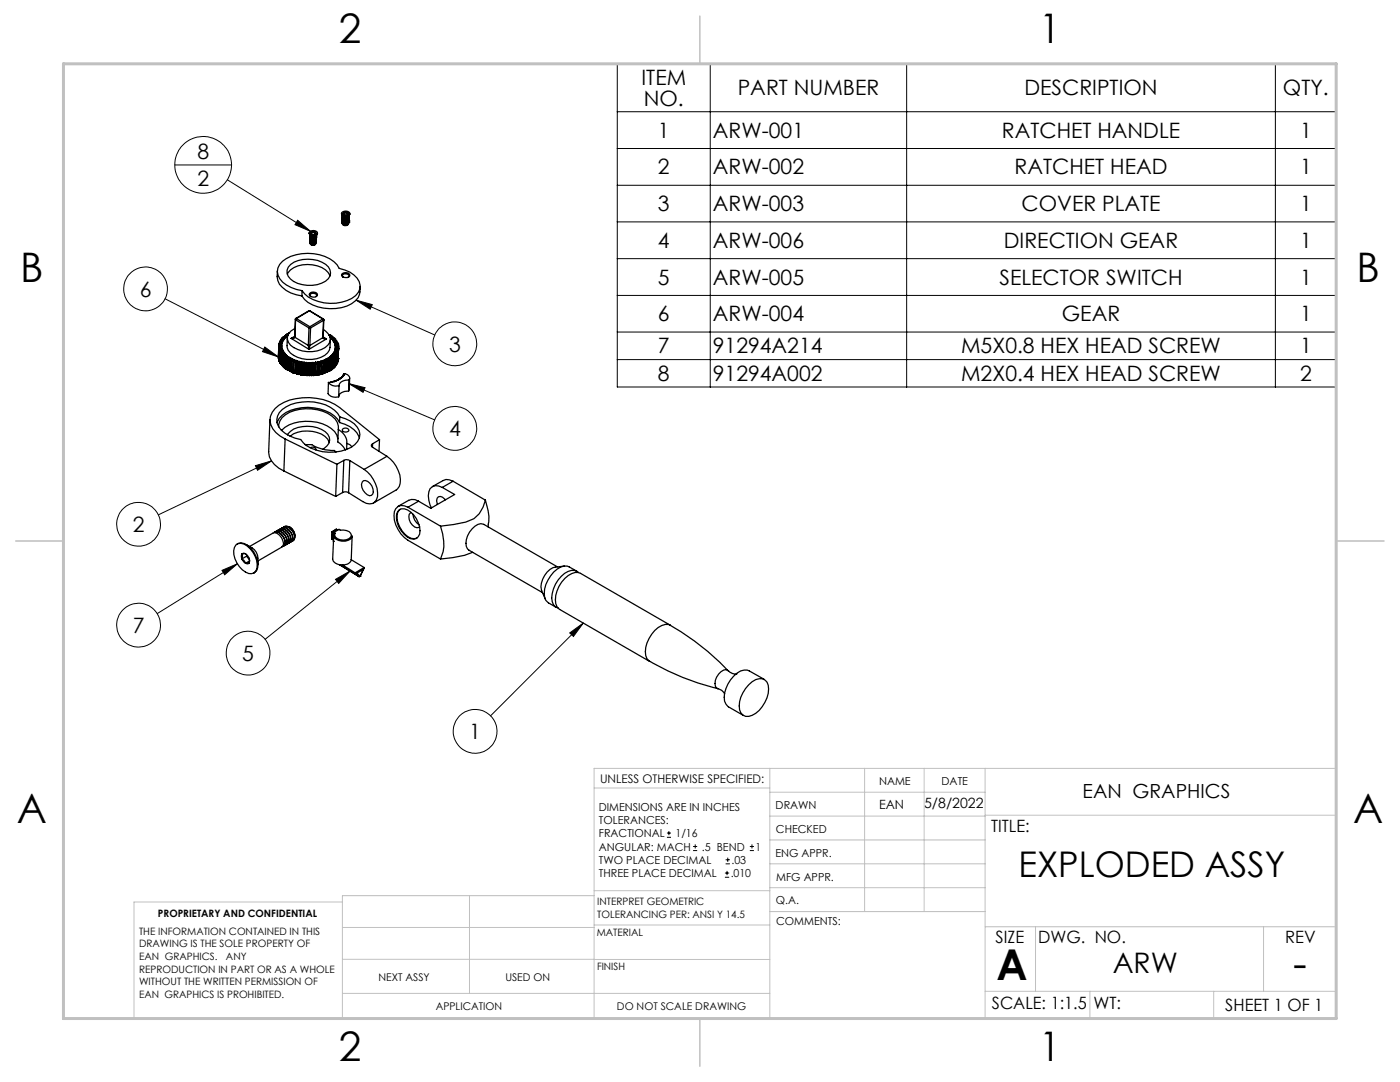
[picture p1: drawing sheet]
<svg xmlns="http://www.w3.org/2000/svg" width="279mm" height="216mm" viewBox="0 0 279 216" stroke-linecap="round" stroke-linejoin="round" font-family="sans-serif">
<g fill="none" stroke="#000" stroke-width=".2">
<path d="M123.2 12.7h143.5v64.5h-143.5zM141.7 12.7v64.5M180.9 12.7v64.5M254.5 12.7v64.5M34.9 32.9h11.3M45.4 35.9l16.5 10.2M123.2 22.3h143.5M123.2 29.6h143.5M123.2 37h143.5M32.9 59.6l22.7 11.6M59.4 44l2.5 2.1-3-1.3zM71.1 59.9l3.2 .9-.4 .9z"/>
<path d="M71.1 59.9l15.7 7M123.2 44.3h143.5M123.2 51.6h143.5M123.2 58.9h143.5M52.8 69.3l2.8 1.9-3.2-1zM69.6 76.6l3.2 .8-.3 .9zM69.6 76.6l17.1 7.2M123.2 66.3h143.5M123.2 71.8h143.5M51 92.9l3.2-.9-2.8 1.8zM54.2 92l-22.6 10.7M44.3 113.8l3.1-1.3-2.6 2.2z"/>
<path d="M47.4 112.5l-16 9.9M67 115.6l2.8-1.7-2.2 2.5zM69.8 113.9l-16.9 13.7M113.7 126.3l2.7-2-2 2.7zM116.4 124.3l-18.5 18.5M133.1 167.1h.8M133.1 166.2h.8M133.5 165.8v.9M138.3 169.7h.8M138.3 168.9h.8M138.7 168.5v.8M144.7 175h.8"/>
<path d="M144.7 174.2h.8M144.8 172.4h.9M144.8 171.6h.9M145.1 173.8v.8M145.2 171.1v.9M149.6 169.7h.9M149.6 168.9h.9M150.1 168.5v.8"/>
<circle cx="40.6" cy="32.9" r="5.7"/>
<circle cx="29.1" cy="57.6" r="4.4"/>
<circle cx="90.8" cy="68.6" r="4.4"/>
<circle cx="90.8" cy="85.5" r="4.4"/>
<circle cx="27.7" cy="104.6" r="4.4"/>
<circle cx="27.7" cy="124.7" r="4.4"/>
<circle cx="49.5" cy="130.3" r="4.4"/>
<circle cx="94.8" cy="145.9" r="4.4"/>
</g>
<g fill="none" stroke="#c0c0c0" stroke-width=".2">
<path d="M118.6 157.2h35M153.6 153.3v49.9M153.6 158.1h43M172.5 153.3v28.6M184.4 153.3v28.6M196.6 153.3v49.9M68.3 180h-41.6v23.2h240v-49.9h-148.1v49.9M93.7 178.7v19.5M118.6 178.7h-50.3v24.5M118.6 177.7h35M153.6 162.8h43M153.6 177.1h43"/>
<path d="M153.6 167.6h43M153.6 172.4h43M196.6 162.7h70.1M68.3 198.2h85.3M68.3 191.4l85.3 .1M68.3 185.1h50.3M118.6 184.6h35M153.6 181.9h43M196.6 184.9h70.1M196.6 197.8h70.1M206.7 184.9v12.9M217.5 197.8v5.4"/>
<path d="M242.2 197.8v5.4M252.2 184.9v12.9"/>
</g>
<path d="M139.7 3.2v9.5M3.1 107.9h9.6M266.7 107.9h9.5M139.7 203.2v9.6" fill="none" stroke="#c0c0c0" stroke-width=".3"/>
<path d="M12.7 12.7h254v190.5h-254z" fill="none" stroke="#c0c0c0" stroke-width=".6"/>
<path d="M71.1 59.9l3.2 .9-.4 .9zM113.7 126.3l2.7-2-2 2.7zM44.3 113.8l3.1-1.3-2.6 2.2zM67 115.6l2.8-1.7-2.2 2.5zM51 92.9l3.2-.9-2.8 1.8zM69.6 76.6l3.2 .8-.3 .9zM52.8 69.3l2.8 1.9-3.2-1zM59.4 44l2.5 2.1-3-1.3z" fill="#000"/>
<g fill="none" stroke="#000" stroke-width=".25">
<path d="M55.4 54.1a3.7 3.7 0 0 0 2.6 4.4l2.3 .6M56.4 52.1a8.9 8.9 0 0 1 10.2 .1l.7 .6 .4 .8a5.4 5.4 0 0 1 4 2.6 2.55 2.55 0 0 1-1.5 3.3 8.6 8.6 0 0 1-9.4-.8l-.5-.7a5.7 5.7 0 0 1-4.8-3.1 2.5 2.5 0 0 1 .9-2.8zM57.3 54.7a4.2 4.2 0 0 1 4.1-1.9 4.6 4.6 0 0 1 4.5 2.2M58 52.8a6.2 6.2 0 0 1 7.5 .5 1.88 1.88 0 0 1-.6 2.8 6.4 6.4 0 0 1-6.9-.4 1.83 1.83 0 0 1 0-2.9zM60.3 58v1.1M61.7 46.5l.2 .4M61.8 46.3l.4-.3a.72 .72 0 0 1 1.1 .7l-.4 .3a.7 .7 0 0 1-.8 0 .7 .7 0 0 1-.3-.7zM61.8 48.3h.1M61.8 48.1h.1M61.8 47.9h.1M61.8 48.1a.77 .77 0 0 0 1.3-.1 .74 .74 0 0 1-.6 .5 .74 .74 0 0 1-.7-.4zM61.8 47.9a.77 .77 0 0 0 1.3-.1 .74 .74 0 0 1-.6 .5 .74 .74 0 0 1-.7-.4z"/>
<path d="M61.8 47.7h.1M61.8 47.4h.1M61.8 47.2h.1M61.8 47.7a.74 .74 0 0 0 1.3-.1 .72 .72 0 0 1-.6 .4 .72 .72 0 0 1-.7-.3zM61.8 47.2a.77 .77 0 0 0 1.4 0 .73 .73 0 0 1-.7 .4 .73 .73 0 0 1-.7-.4zM61.8 47a.75 .75 0 0 0 1.4 0 .73 .73 0 0 1-.7 .4 .73 .73 0 0 1-.7-.4zM61.9 48.4v.3l.5 .2M61.9 58.4l.3-.1a.74 .74 0 0 1 1.1 .7 1.01 1.01 0 0 1-1.6-.2zM62 46.9l.6 .2 .5-.1M62 48.8h.1M62.1 46.4l.1 .3M62.1 59.2l-.2-.1a.65 .65 0 0 1 .6-.6 .65 .65 0 0 1 .7 .4l-.2 .3"/>
<path d="M62.1 48.8h.1M62.1 48.8l.3 .1M62.1 48.8h.7M62.4 46.2l.5 .1M62.4 46.2l-.3 .2M62.4 46.4l-.3 .2M62.4 46.4l.5 .1M62.4 46.2v.2M62.8 48.8l-.4 .1M62.9 46.3l.1 .3M62.9 48.8l-.5 .1M62.9 46.5l.1 .1"/>
<path d="M62.9 46.3v.2M62.9 48.8l-.4 .1-.4-.1M63 46.6l-.4 .2-.4-.1M63 46.6l-.2 .1M63.1 48.5a.54 .54 0 0 1-.7 .4M63.1 48.2a.77 .77 0 0 1-1.3 .1M63.1 46.9a.73 .73 0 0 1-1.2-.1 .74 .74 0 0 0 1.2 .2M63.1 48.3a.76 .76 0 0 1-1.3 0M63.1 48.2v.1M63.2 47.4a.77 .77 0 0 1-1.4 0M63.2 47.4a.76 .76 0 0 1-1.4 0M63.2 47.4h.1"/>
<path d="M63.4 46.5v.1a.92 .92 0 0 1-1.5 .3M68.2 42.6a.88 .88 0 0 0 .8 .6 .88 .88 0 0 0 .8-.5M68.2 42.4l.5-.2a.72 .72 0 0 1 1.1 .6l-.5 .3a.7 .7 0 0 1-.7 0 .7 .7 0 0 1-.4-.7zM68.2 54.7l.5-.3a.74 .74 0 0 1 1.1 .7 1.06 1.06 0 0 1-1.6-.2zM68.3 44a.76 .76 0 0 0 1.3 0 .76 .76 0 0 1-1.3 0zM68.3 44.2v.1M68.3 43.4a.74 .74 0 0 0 .7 .4 .74 .74 0 0 0 .6-.5 .74 .74 0 0 1-.6 .5 .74 .74 0 0 1-.7-.4zM68.3 43h.1M68.3 43.4h.1M68.3 43a.78 .78 0 0 0 1.3 0M68.3 43a.8 .8 0 0 0 1.3 0M68.4 43l.6 .3 .5-.2"/>
<path d="M68.5 55.3a.3 .3 0 0 1 0-.5l.5-.2a.49 .49 0 0 1 .6 .6l-.1 .1M68.5 42.7a.68 .68 0 0 0 .9 .1M68.5 42.7l.2 .2M68.5 44.9l.2 .1 .6-.1M68.7 42.4l-.2 .3M68.7 42.5l-.2 .2M68.7 42.4v.1M69.1 42.3l.4 .2M69.1 42.3l-.4 .1M69.1 42.5h-.4M69.1 42.5l.4 .2M69.1 42.3v.2"/>
<path d="M69.4 42.8l-.1 .1M69.5 42.5l-.1 .3M69.6 44.6a.71 .71 0 0 1-1.3 .1M69.6 44h.1M69.6 44.2h.1M69.6 44.4h.1M69.6 44.4a.76 .76 0 0 1-1.3 .1M69.6 44.2a.76 .76 0 0 1-1.3 0M69.6 43.7a.74 .74 0 0 1-.6 .5 .74 .74 0 0 1-.7-.4v.1M69.6 43v.1a.74 .74 0 0 1-.6 .5 .74 .74 0 0 1-.7-.4 .74 .74 0 0 0 .7 .4 .74 .74 0 0 0 .6-.5M69.6 44.4a.77 .77 0 0 1-1.3 .1M69.6 43.8a.77 .77 0 0 1-1.3 .1"/>
<path d="M69.6 43.7v.1M69.6 43.5a.74 .74 0 0 1-.6 .5 .74 .74 0 0 1-.7-.4 .7 .7 0 0 0 .7 .4 .7 .7 0 0 0 .6-.4M69.6 43.5v.1M71.9 57.2a3.5 3.5 0 0 1-2.6 3.9 8.7 8.7 0 0 1-8.5-1.3l-.5-.7M55.6 71.5h.1M55.6 71.2h.1M55.6 71.7h.1M55.6 69h.1M55.6 69l.5 .2M55.6 69v2.2M55.7 72h.1M55.7 69.3h.1"/>
<path d="M55.7 68.8h.1M55.7 69.3l.4 .1M55.7 69.3l-.1 2.2M55.7 68.8l.4 .1M55.7 68.8l-.1 .2M55.7 69.5h.1M55.7 68.5h.1M55.7 69.6h.4M55.7 68.5l.4 .2M55.7 68.5v.3M55.7 69.5l-.1 2.2M55.8 72.2h.1"/>
<path d="M55.8 69.8h.1M55.8 68.3h.1M55.8 69.8l.4 .1M55.8 68.3v.2M55.8 69.8l-.1 2.2M55.8 68.3l.3 .2M55.8 69.2l.5 .1-.4 .2M55.8 69l.5 .1-.5 .1M55.8 69.2l-.1 .1M55.8 69h-.2M55.9 70h.1M55.9 68.1h.1"/>
<path d="M55.9 68.8l.4 .1-.5 .1M55.9 70l.4 .1M55.9 70l-.1 2.2M55.9 68.8h-.2M55.9 68.1l.3 .2M55.9 68.1v.2M55.9 72.5h.1M55.9 69.5l.4 .1-.3 .1M55.9 68.5l.4 .2-.4 .1M55.9 72.5h.2M55.9 69.5h-.2M56 70.3h.1"/>
<path d="M56 69.7l.4 .1M56 68.3l.3 .1-.6 .1M56 70.3l-.1 2.2M56 69.7l-.2 .1M56 68.3h-.2M56 67.8h.1M56 67.8l.3 .2M56 67.8v.3M56.1 72.7h.1M56.1 68.1l.3 .1-.4 .1M56.1 72.7h.2M56.1 68.1h-.2"/>
<path d="M56.2 70.5h.1M56.2 67.6h.1M56.2 70.5l-.1 2.2M56.2 67.6l.2 .2M56.2 67.6v.2M56.2 67.8l.3 .2-.4 .1M56.2 67.8h-.2M56.2 72.9h.1M56.2 72.9h.2M56.2 69.9l-.3 .1M56.3 70.7h.1M56.3 67.4h.1"/>
<path d="M56.3 67.6l.4 .2h-.5M56.3 67.4l.3 .2M56.3 70.7h.5M56.3 70.7l-.1 2.2M56.3 70.1l-.3 .2M56.3 67.6h-.1M56.3 67.4h.2M56.3 67.4v.2M56.4 69.8l-.3 .2h.4M56.4 69.8l-.2 .1M56.4 73.1h.1M56.4 73.1h.3"/>
<path d="M56.5 70l-.3 .2h.4M56.5 67.4l.3 .2h-.5M56.5 70l-.2 .1M56.6 71h.1M56.6 67.2h.1M56.6 71l-.2 2.1M56.6 67.2l.2 .2M56.6 67.2v.2M56.6 70.2l-.4 .3M56.6 70.2l-.6 .1M56.7 73.3h.1M56.7 73.3h.2"/>
<path d="M56.7 67.2l.3 .2h-.5M56.8 71.2h.1M56.8 71.2l-.1 2.1M56.8 67h.1M56.8 70.4l-.5 .3M56.8 70.4l-.6 .1M56.8 70.7l-.2 .3M56.8 67l.2 .2M56.8 67v.2M56.9 73.6h.1M56.9 67l.3 .2h-.5M56.9 70.6l-.2 .2h.4"/>
<path d="M56.9 70.6l-.6 .1M56.9 73.6l.3-.1zM56.9 71l-.1 .2M56.9 73.3h-.2M56.9 70.6l-.1 .1M57 71.4h.1M57 71.4l-.1 2.2M57 70.9l-.4 .1M57 66.8h.1M57 66.8h.2M57 66.8l.2 .2M57 66.8v.2"/>
<path d="M57.1 70.8l-.2 .2M57.1 70.8l-.3 .4M57.2 66.8l.2 .3-.5-.1M57.2 71.2l-.2 .2M57.2 73.7h.1M57.2 73.7h.3zM57.2 71.1l-.2 .3M57.2 71.1l-.4 .1M57.3 71.6h.1M57.3 71.6l-.1 2.1M57.3 67.4a2.9 2.9 0 0 0 1.3 3.5 5.9 5.9 0 0 0 6.8-.5l.3-.5 .2-.6v-1.5M57.3 66.6h.1"/>
<path d="M57.3 66.6l.2 .3-.3-.1M57.3 66.6h.2M57.3 66.6v.2M57.4 71l-.2 .2M57.4 71h-.5M57.4 71l-.2 .1M57.5 66.6v.1M57.5 66.6l.1 .1M57.5 73.9h.1M57.5 73.9l.3-.1zM57.6 71.8h.1M57.6 71.8l-.1 2.1"/>
<path d="M57.6 66.5h.1M57.6 71.2l-.3 .4M57.6 71.2h-.4M57.6 71.2l-.6 .2M57.7 71.6l-.1 .2M57.7 71.5l-.1 .3M57.7 71.5l-.4 .1M57.8 74.1h.1M57.8 74.1l.4-.1zM57.9 71.3l-.2 .3M57.9 71.3l-.6 .3M57.9 71.3l-.2 .2"/>
<path d="M57.9 71.9h.1M57.9 71.9l-.1 2.2M58 71.6l-.1 .3M58 71.6l-.4 .2M58 71.8l-.1 .1M58.1 67.5l.7-.4-.2 .3zM58.1 67.5l3.6 2.2M58.1 71.5l-.1 .3M58.1 71.5l-.4 .1M58.1 71.5l-.1 .1M58.2 74.3h.1M58.2 74.3l.3-.2z"/>
<path d="M58.2 72.1h.1M58.2 72.1v2.2M58.3 71.8l-.1 .3M58.3 71.8l-.4 .1M58.3 71.9l-.1 .2M58.4 71.6l-.1 .3M58.4 71.6l-.4 .2M58.4 71.6l-.1 .2M58.5 74.4h.1M58.5 74.4l.4-.2zM58.6 72.2h.1M58.6 72.2l-.1 2.2"/>
<path d="M58.6 71.9v.3M58.6 71.9l-.4 .2M58.7 72l-.1 .2M58.7 71.8v.2M58.7 71.8l-.4 .1M58.7 71.8l-.1 .1M58.9 65.5a1.99 1.99 0 0 0-1.6 1.9 1.99 1.99 0 0 0 1.3 2 5.9 5.9 0 0 0 6.8-.5 1.96 1.96 0 0 0-.8-3.1M58.9 67.3l-.3 .2h-.5M58.9 74.5h.1M58.9 67.3l2.6 1.6M58.9 72.4h.1M58.9 63.7l.1 .1"/>
<path d="M58.9 63.7v3.6M58.9 72.4v2.1M59 72.1l-.4 .1M59 63.8l2.7 1.6M59 63.8l-.1 3.5M59 72.1l-.1 .3M59.1 63.5l-.2 .2M59.1 63.5l.1 .1M59.1 71.9v.3M59.1 71.9l-.4 .1M59.1 72.2l-.2 .2M59.1 71.9l-.1 .2"/>
<path d="M59.2 63.6l-.2 .2M59.2 63.6l2.6 1.6M59.2 74.6h.1M59.2 74.3v.3M59.2 74.3l-.3 .2M59.3 72.2v.3M59.3 72.2l-.1 2.1M59.3 72.2l-.4 .2M59.3 72.5h.1M59.3 72.5v2.1M59.3 72.5l-.1 2.1M59.4 72v.3"/>
<path d="M59.4 72l-.3 .2M59.4 72.3l-.1 .2M59.4 72l-.1 .2M59.6 74.4v.3M59.6 74.4l-.3 .2M59.6 74.7h.1M59.7 72.3v.3M59.7 72.3l-.1 2.1M59.7 72.3l-.4 .2M59.7 72.6h.1M59.7 72.1l.1 .3M59.7 72.1l-.3 .2"/>
<path d="M59.7 72.1v.2M59.7 72.6l-.1 2.1M59.7 72.6v2.1M59.8 72.4l-.1 .2M59.9 74.5l.1 .3M59.9 74.5l-.2 .2M60 74.8h.1M60 72.4l.1 .2M60 72.4l-.1 2.1M60 72.4l-.3 .2M60.1 72.2l.1 .3M60.1 72.2l-.3 .2"/>
<path d="M60.1 72.2l-.1 .2M60.1 72.6h.1M60.1 72.6l-.1 2.2M60.2 72.5l-.1 .1M60.3 74.6h.1M60.3 74.6l.1 .3M60.3 74.6l-.3 .2M60.4 72.4l.1 .3M60.4 72.4l-.1 2.2M60.4 72.4l-.3 .2M60.4 74.9h.1M60.5 72.2l.1 .3"/>
<path d="M60.5 72.2l-.3 .3M60.5 72.2l-.1 .2M60.5 72.7h.1M60.5 72.7l-.1 2.2M60.6 72.5l-.1 .2M60.6 74.7h.1M60.7 74.6l.2 .3M60.7 74.6l-.3 .3M60.8 72.5l.1 .2M60.8 72.5l-.3 .2M60.8 72.5l-.1 2.1M60.8 72.3l-.2 .2"/>
<path d="M60.8 72.3l.2 .3M60.8 72.3v.2M60.9 74.9h.1M60.9 72.7h.1M60.9 72.7v2.2M61 72.6l-.1 .1M61 74.8h.1M61.1 74.7l.1 .2M61.1 74.7l-.2 .2M61.2 72.3l.1 .3M61.2 72.3l-.2 .3M61.2 72.5l.1 .3"/>
<path d="M61.2 72.3v.2M61.2 72.5l-.3 .2M61.2 72.5l-.1 2.2M61.2 74.9h.1M61.3 72.8h.1M61.3 72.6v.2M61.3 72.8l-.1 2.1M61.3 72.8v2.1M61.4 74.8h.1M61.5 74.7l-.2 .2M61.5 74.7l.2 .2M61.5 68.9h.3"/>
<path d="M61.5 68.9l.2 .8M61.6 72.4l.1 .2M61.6 72.4l-.3 .2M61.6 72.4v.1M61.6 72.5l-.3 .3M61.6 72.5l.2 .3M61.6 72.5l-.1 2.2M61.6 62h.2M61.6 62h.1M61.6 62l-2.5 1.5M61.7 65.4h.3M61.7 74.9h.1"/>
<path d="M61.7 65.4l-.2 3.5M61.7 62h.1M61.7 62l-2.5 1.6M61.7 62l2.7 1.6M61.7 72.6l.1 .2M61.8 72.8h.1M61.8 72.8l-.1 2.1M61.8 74.8h.1M61.8 65.2l-.1 .2M61.8 65.2l.2 .2M61.8 68.9l-.1 .8M61.8 62l2.7 1.6"/>
<path d="M61.8 74.7l-.1 .2M61.8 74.7l.3 .2M61.9 72.4l.3 .2M61.9 72.4l-.2 .2M61.9 72.4v.1M61.9 72.5l-.1 .3M61.9 72.5l.3 .3M61.9 72.5l-.1 2.2M62 65.4l-.2 3.5M62.1 74.9h.1M62.2 72.8h.1M62.2 72.6v.2"/>
<path d="M62.2 72.8l-.1 2.1M62.2 74.8h.1M62.2 74.7l-.1 .2M62.2 74.7l.3 .2M62.3 72.3l.2 .3M62.3 72.3l-.1 .3M62.3 72.3v.2M62.3 72.5l-.1 .3M62.3 72.5l-.1 2.2M62.3 72.5l.3 .2M62.5 74.9h.1M62.5 72.6l.1 .1"/>
<path d="M62.6 72.7h.1M62.6 72.7l-.1 2.2M62.6 74.6l-.1 .3M62.6 74.6l.3 .3M62.7 72.3l.2 .2M62.7 72.3l-.2 .3M62.7 72.3v.2M62.7 72.5l-.1 .2M62.7 72.5l-.1 2.1M62.7 72.5l.3 .2M62.9 74.9h.1M62.9 72.5l.1 .2"/>
<path d="M63 72.7h.1M63 72.7l-.1 2.2M63 74.6l-.1 .3M63 74.6l.3 .2M63 72.2l.3 .3M63 72.2l-.1 .3M63 72.2l.1 .2M63.1 72.4l-.1 .3M63.1 72.4l-.1 2.2M63.1 72.4l.3 .2M63.3 74.8h.1M63.3 72.5l.1 .1"/>
<path d="M63.4 72.2l.3 .2M63.4 72.2l-.1 .3M63.4 72.2v.2M63.4 74.5l-.1 .3M63.4 74.5l.3 .3M63.4 72.6h.1M63.4 72.6l-.1 2.2M63.4 72.4v.2M63.4 72.4v2.1M63.4 72.4l.4 .2M63.7 74.8h.1M63.7 72.1l.4 .2"/>
<path d="M63.7 72.1v.3M63.7 72.4l.1 .2M63.7 72.1l.1 .2M63.7 74.5v.3M63.7 74.5l.4 .1M63.8 72.6h.1M63.8 72.3v.3M63.8 72.6l-.1 2.2M63.8 72.3l-.1 2.2M63.8 72.3l.3 .2M64.1 74.6h.1M64.1 72l.3 .2"/>
<path d="M64.1 72v.3M64.1 72.3v.2M64.1 72v.2M64.1 74.4l.3 .1zM64.1 72.5h.1M64.1 72.2v.3M64.1 72.5v2.1M64.1 72.2l.4 .2M64.4 71.9l.4 .2M64.4 71.9v.3M64.4 71.9l.1 .2M64.4 63.6l.2 .3"/>
<path d="M64.4 67.4l.2 .2h.6M64.4 74.5h.1M64.4 63.6h.1M64.4 63.6l-2.6 1.6M64.4 67.4l-2.6 1.5M64.4 72.2l.1 .2M64.5 74.3l.3 .1zM64.5 72.1v.3M64.5 72.1l.4 .1M64.5 67.2l.7 .4M64.5 63.6l.1 .2M64.5 72.4h.1"/>
<path d="M64.5 72.4l-.1 2.1M64.6 63.9l-2.6 1.5M64.6 63.9l-.2 3.5M64.6 63.8l-.2 3.6M64.6 67.5l.6 .1M64.6 63.8v.1M64.7 71.8l.4 .2M64.7 71.8l.1 .3M64.7 71.8l.1 .2M64.8 74.4h.1M64.8 72.1l.1 .1M64.8 72l.1 .2"/>
<path d="M64.8 72l.4 .1M64.8 74.2l.3 .1M64.8 67.6v.1M64.9 72.2h.1M64.9 72.2l-.1 2.2M65 71.7l.4 .1M65 71.7l.1 .3M65 71.7l.1 .2M65.1 72l.1 .1M65.1 71.9l.1 .2M65.1 71.9l.4 .1M65.1 74.3h.1"/>
<path d="M65.1 74l.3 .1zM65.2 67.6l-3.5 2.1M65.2 72.1h.1M65.2 72.1l-.1 2.2M65.3 71.5l.4 .1M65.3 71.5l.1 .3M65.3 71.5l.1 .2M65.4 71.8l.1 .2M65.4 71.7l.1 .3M65.4 71.7l.4 .1M65.4 74.1h.1M65.4 73.9l.3 .1"/>
<path d="M65.5 72h.1M65.5 71.4l.4 .1M65.5 71.4l.2 .2M65.5 72l-.1 2.1M65.5 71.4l.2 .1M65.5 76.3a1.92 1.92 0 0 0 2.2 .7M65.5 76.3v2.2a1.87 1.87 0 0 0 2.1 .7l.1-2.2M65.7 71.5l.1 .3M65.7 71.5l.4 .1M65.7 66.9h.1M65.7 71.6l.1 .2M65.7 74h.1"/>
<path d="M65.8 71.2l.4 .1M65.8 71.2l.1 .3M65.8 73.7l.2 .1zM65.8 71.2l.1 .2M65.8 71.8h.1M65.8 66.9h.1M65.8 66.9v.2l.2-.1M65.8 71.8l-.1 2.2M65.8 66.9v.1M65.9 76.3h.1M65.9 71.4l.2 .2M65.9 71.4h.5"/>
<path d="M65.9 76.3h-.4M65.9 71.5l.2 .1M66 67l-.2 .2M66 71l.2 .3M66 71l.4 .4M66 67h.1M66 73.8h.1M66 73.6h.3M66.1 71.6h.1M66.1 67h.1M66.1 71.6l-.1 2.2M66.1 71.2h.5"/>
<path d="M66.1 67l-.2 .3M66.1 67v.2M66.2 70.9h.4M66.2 70.9l.2 .2-.4-.1M66.2 71.3l.2 .1M66.2 70.9l.1 .1M66.2 76.2h.1M66.2 67.2l-.3 .1M66.2 67.2l-.2 .3h.6M66.2 67.2h.2M66.2 76.2l-.3 .1M66.3 73.6h.1"/>
<path d="M66.3 73.4h.2M66.3 73.4h.1M66.3 71l.3 .2M66.3 71h.5M66.4 71.4h.1M66.4 67.2h.1M66.4 71.4l-.1 2.2M66.4 67.2l-.3 .3M66.4 67.2v.3M66.4 67.5l-.2 .2h.6M66.5 73.4h.1M66.5 76.1h.1"/>
<path d="M66.5 70.5l.3 .2M66.5 73.2h.2M66.5 70.5l.2 .1M66.5 76.1l-.1 .1h-.2M66.6 71.2h.1M66.6 71.2l-.1 2.2M66.6 67.5h.1M66.6 70.9l.2 .1M66.6 67.5l-.2 .2M66.6 67.5v.2M66.6 67.7l-.2 .2h.4M66.6 70.3l.4 .1"/>
<path d="M66.6 70.3l.2 .1M66.7 70.6l.3 .2M66.7 70.6h.4M66.7 73.2h.1M66.7 73h.2M66.8 71h.1M66.8 70.7h-.4l.2 .2M66.8 71l-.1 2.2M66.8 70.7l.2 .1M66.8 67.7h.1M66.8 76h.1M66.8 67.9l-.3 .2h.5"/>
<path d="M66.8 70.4l.3 .2M66.8 67.9h.2M66.8 67.7l-.3 .2M66.8 67.7v.2M66.8 76l-.1 .2-.2-.1M66.9 73h.1M66.9 72.7h.1M66.9 73h-.2M67 70.8h.1M67 68.1l-.4 .2h.5M67 70.4l-.5 .1M67 70.8h-.5l.3 .2"/>
<path d="M67 70.8l-.1 2.2M67 70.4l.1 .2M67 68.1h.1M67 67.9h.1M67 67.9l-.3 .2M67 67.9v.2M67 72.7h.1M67.1 75.9h.1M67.1 68.3l-.4 .2 .7 .1M67.1 70.2l-.5 .1M67.1 70.2l.2 .1M67.1 68.3l.2 .1"/>
<path d="M67.1 75.9l-.1 .2-.2-.1M67.1 70.6h.1M67.1 68.1h.1M67.1 70.6l-.1 2.1M67.1 68.1l-.2 .2M67.1 68.1v.2M67.2 72.5h.1M67.2 68.6l-.4 .1 .4 .1M67.2 70l-.5 .1 .4 .1M67.2 72.5h-.1M67.2 70l.1 .1M67.2 72.3h.1"/>
<path d="M67.2 68.8l-.3 .1 .4 .1M67.2 69.8l-.4 .1 .4 .1M67.2 70.3l-.4 .1M67.2 70.3v2.2M67.2 69.8l.2 .1M67.2 68.8l.3 .1M67.3 70.3h.1M67.3 72.3h.1M67.3 68.4h.1M67.3 69l-.4 .2 .4 .1M67.3 69.5l-.4 .1 .3 .2M67.3 68.4v.2"/>
<path d="M67.3 72.2v.1M67.3 72h.1M67.3 69.5l.2 .1M67.3 69l.2 .1M67.3 68.4l-.3 .1M67.3 69.3l-.4 .1 .4 .1M67.3 69.3l.2 .1M67.3 70.1h.1M67.3 75.8h.1M67.3 70.1l-.4 .1M67.3 70.1v2.2M67.3 71.8h.1"/>
<path d="M67.3 75.8v.1h-.2M67.4 71.8h.1M67.4 68.6h.1M67.4 68.6l-.4 .2M67.4 68.6l-.1 .3M67.4 69.9h.1M67.4 71.5h.1M67.4 69.9h-.4M67.4 69.9l-.1 2.1M67.5 68.9h.1M67.5 68.9l-.4 .1M67.5 68.9l-.1 .2"/>
<path d="M67.5 69.6h.1M67.5 69.4h.1M67.5 69.1h.1M67.5 69.6l-.4 .1M67.5 69.6l-.1 2.2M67.5 69.4l-.4 .1M67.5 69.4l-.1 2.1M67.5 69.1l-.4 .2M67.5 69.1v.3M67.6 75.6h.1M67.6 75.6v.2h-.3M67.8 75.5h.1"/>
<path d="M67.8 75.5v.1h-.2M67.8 75.5v.1M68 75.4h.1M68 75.4l.1 .1h-.3M68 75.4v.1M68.2 75.2h.1M68.2 75.2l.1 .1-.3 .1M68.2 75.2v.1M68.4 75h.1M68.4 75v.1l-.2 .1M68.4 75v.1M68.5 74.8h.1"/>
<path d="M68.5 74.8l.1 .2h-.2M68.5 74.8v.2M68.6 74.6h.1M68.6 74.6a.88 .88 0 0 1 .9 .3 .88 .88 0 0 1 .1 .9M68.6 74.6l.1 .2h-.2M68.6 74.6v.2M69.6 78a1.74 1.74 0 0 0-2 1.1M69.6 75.8a1.66 1.66 0 0 0-1.9 1.2M69.6 75.8v2.2M69.8 75.5l-.1 2.2-.1 .3M53.9 83.7l-.3 6.4a4.4 4.4 0 0 0 3.1 3.9M55.3 84.3a4.8 4.8 0 0 1 3.8-2.7 8.7 8.7 0 0 1 8.2 2l.5 .7"/>
<path d="M55.6 85.2a3.5 3.5 0 0 1 3.2-3.3 8.5 8.5 0 0 1 8.1 1.7l.4 .7 .2 .7v.7M56.2 85.9a8.2 8.2 0 0 1 9.9-.4 3.1 3.1 0 0 1 1.4 2.1M56.3 81.7a9.2 9.2 0 0 1 10.4 .1l.7 .7 .4 .7a5.5 5.5 0 0 1 3.9 2.7 3.2 3.2 0 0 1-2.6 3.8 8.7 8.7 0 0 1-8.6-1.3l-.5-.7a5.8 5.8 0 0 1-4.7-3.2 2.75 2.75 0 0 1 1-2.8zM56.7 94l10.3 5.1M56.9 87.6a4.9 4.9 0 0 1-3-3.7 4.1 4.1 0 0 1 2.8-3.6 11.6 11.6 0 0 1 11.1 1l7.9 6.4M56.9 87.6l10.3 5M56.9 87.6l-.2 6.4M57.4 86.8a4.1 4.1 0 0 1 3.9-1.7 4.6 4.6 0 0 1 4.4 2.1 2.02 2.02 0 0 1-1.3 2.4M57.9 87a6.1 6.1 0 0 1 6.9 .1l.6 .5 .3 .7M60.9 88.7a2.53 2.53 0 0 1 2.3 .6l1.7 .4 1.8 .2 .4 .3M61.9 89.3a.69 .69 0 0 1 1.1 .5M67.2 92.6l-.2 6.5"/>
<path d="M67.5 85.7a3 3 0 0 1 1.7 2.8M67.5 85.7l-.1 2.5 .8 .6 .7 1M67.8 84.3a5 5 0 0 1 3.9 3.1M67.8 83.2v1.1M68.4 98.3a1.21 1.21 0 0 1 1.2 0M68.4 98.3l-1.4 .8M68.5 85.5l.7-.1 .4 .4a.76 .76 0 0 1-1.3 0zM68.6 91.9a1.21 1.21 0 0 1 1.2 0M68.6 91.9l-1.4 .7M68.6 91.9l-.2 6.4M69.2 88.5l.6 .2 .4 .4M69.2 88.5v1.2"/>
<path d="M69.8 91.9l2.9 1.8M69.8 91.9l-.2 6.4M72.5 95.9a2.03 2.03 0 0 1 1.9 2.7l-.3 .2a1.77 1.77 0 0 1-1.9-1.6l-.1-.5zM72.7 93.7a6.3 6.3 0 0 1 2.7 5.4 1.72 1.72 0 0 1-1.2 1.4 1.72 1.72 0 0 1-1.8-.4l-2.8-1.8M74.4 88.5a.38 .38 0 0 0-.3 .4 .38 .38 0 0 0 .3 .4l2.8 1.8M74.4 88.5l-.1 .8M75.7 87.7l-1.3 .8M75.7 87.7l-.1 2.4M77.2 91.1a5.7 5.7 0 0 1 2.5 5.9l-.6 .8-4.6 2.6M77.2 91.1l-4.5 2.6M88.3 97.3a1.73 1.73 0 0 0-2-.2 1.73 1.73 0 0 0-.8 1.8l.3 1.9 .3 .6M88.3 97.3l2.4 1.4-4.7 2.7-2.5-1.4"/>
<path d="M88.9 99.7a1.29 1.29 0 0 0-1.4-.6 1.33 1.33 0 0 0-.2 1.5M90.4 96l-1.4-.3-2.7 1.4M90.4 96l-2.1 1.3M90.4 96l6.5 3.8M96.9 99.8a5.3 5.3 0 0 1-3.9 4.4l-5.1 .8M96.9 99.8a8 8 0 0 1 .5 4.8M47.1 108.8a1.68 1.68 0 0 1 2.2 .1 4.7 4.7 0 0 1 1.8 5 1.42 1.42 0 0 1-2.1 .3 4.8 4.8 0 0 1-2.2-4.9zM47.3 108.5a1.77 1.77 0 0 1 2.2 .4 4.7 4.7 0 0 1 1.7 4.9l-.5 .5M48.3 110.6l-.1 .4 .1 .5M48.3 111.5l.3 .5 .4 .4M48.3 110.6l.1 .4-.1 .5M48.3 111.5l.4 .3 .3 .6"/>
<path d="M49 110.5a1.57 1.57 0 0 1 .7 1.8M49 110.5a.49 .49 0 0 0-.7 .1M49 110.5l-.7 .1M49.1 108.7a3.3 3.3 0 0 1 2.4 4M49.2 111l.6 .7M49.2 110.7v.3M49.2 111l-.9 .5M49.7 112.3l-.2 .2-.5-.1M49.7 112.3l-.7 .1M49.8 111.9l-.8 .5M49.8 111.8l-.1 .5M49.8 109l4.6-2.6a1.64 1.64 0 0 1 2 1.5l.2 .5-.1 .5-.2 .2-4.8 2.8"/>
<path d="M56.3 105.3a1.49 1.49 0 0 1 1.7 .9 1.39 1.39 0 0 1 .1 1.9l-.3 .1M56.3 105.3a1.47 1.47 0 0 1 1.8 .9 1.46 1.46 0 0 1 .1 1.9h-.1M56.3 105.3h.1M56.6 109l.1-.1a1.46 1.46 0 0 0-.1-1.8 1.51 1.51 0 0 0-1.8-.9 1.95 1.95 0 0 1 1.8 2.8h-.3M56.7 105.1a2.04 2.04 0 0 1 2 2.5l-.2 .3M56.7 105.1h.1M56.7 105.1a1.47 1.47 0 0 1 1.8 .9 1.51 1.51 0 0 1 .2 1.7l-.2 .2M57 108.8v-.1a1.95 1.95 0 0 0-1.8-2.8l-.1 .1a2 2 0 0 1 2.1 2.5l-.2 .3h-.4M57.2 105a1.98 1.98 0 0 1 1.6 1.9v-.1a2.09 2.09 0 0 0-1-1.6M57.4 108.5a1.39 1.39 0 0 0-.1-1.9 1.53 1.53 0 0 0-1.8-.8 1.68 1.68 0 0 1 2 1.4l.2 .6-.1 .5-.2 .2-.4 .1M57.7 108.3h.1a1.39 1.39 0 0 0-.1-1.9 1.57 1.57 0 0 0-1.8-.8 1.47 1.47 0 0 1 1.7 .9 1.46 1.46 0 0 1 .1 1.8l-.3 .1M58.5 107.9l-.3 .1"/>
<path d="M66.3 106.1h.1M66.3 106.1v1.5M66.3 107.6l.2 .1M66.3 106.1l.3 .2M66.5 108h.1M66.6 106.3l1.1-.7 .2 .2a1.91 1.91 0 0 1 2.2 1 1.94 1.94 0 0 1-3.1 .4l-.2-.4 .1-.4M66.6 106.8l-.2 4.7a1.66 1.66 0 0 0 1.9 1.2M66.6 106.3l.3 .1M66.6 106.3l-.1 1.7M66.9 106.4h-.2a.85 .85 0 0 0 .4 1.2 2.34 2.34 0 0 0 3.1-.4l.1-.2-.2 4.7M67.2 105.6l-.9 .5M67.2 105.6l.2 .2"/>
<path d="M68.3 112.7l2.6 1.6M70.1 111.7a1.54 1.54 0 0 1-1.8 1M70.1 111.7l2.6 1.5M70.9 114.3l.3 .1M70.9 114.3l.7 .7M71.2 114.4l.7 .6M71.6 115l-3.8-2.3 3.8 2.3M71.6 115h.1M71.9 115h-.3M71.9 115h.1M72.5 113.6l-1.3 .8M72.5 113.6l-.6 1.4"/>
<path d="M72.6 113.4l-.7 1.6M72.7 113.2l-.2 .4M72.7 113.2l-1.8 1.1M79.6 101.8a1.85 1.85 0 0 1 2.4 .4 5 5 0 0 1 1.7 4.4 1.42 1.42 0 0 1-2.4 .6 4.7 4.7 0 0 1-2-5zM79.9 101.6a2.68 2.68 0 0 0-.1 3.5 3.9 3.9 0 0 0 2.9 2.4l.5-.1M81.4 101.2a1.73 1.73 0 0 0-2-.1 1.73 1.73 0 0 0-.8 1.8 6.4 6.4 0 0 0 2.8 4.9l6.5 3.7M81.4 101.2l6.5 3.8M82.1 102.3h-.2a1.73 1.73 0 0 0 .4 2.5l.5 .4 .4 .1 .5-.2M82.4 102.6a2.74 2.74 0 0 0 1.2 2.1M83.5 100l-.7-.3h-.7l-.5 .1-2.2 1.2M83.5 100l-2.1 1.2M87.9 105a8.7 8.7 0 0 1 0 6.5"/>
<path d="M94.3 110.2l-1.6 .6-4.8 .7M97.5 104.6l-.1 .5M111.2 113.1l-14.6-8.5a1.52 1.52 0 0 0-1.8 .4 4.3 4.3 0 0 0-1.7 4l.5 .8 14.7 8.5M112.6 113a4.2 4.2 0 0 0-4 2 4.2 4.2 0 0 0 .2 4.6M112.7 115.4a2.97 2.97 0 0 1 3.2-1l17.9 10.4a3.2 3.2 0 0 0-3.7 1.7 4.9 4.9 0 0 0-1 4.9l.5 .6-17.9-10.4a1.97 1.97 0 0 1-.9-1.9 6.3 6.3 0 0 1 1.9-4.3zM115.1 114l-1.5-.9a2.27 2.27 0 0 0-2.4 .5 5.6 5.6 0 0 0-2.3 6.2l.5 .4 1.6 1M115.4 114.3a1.66 1.66 0 0 0-2-.3 6.1 6.1 0 0 0-3.2 6.1l.6 1 .6 .2M129.6 131.9a49.7 49.7 0 0 0 13.7 5.5M133.8 124.8a49.8 49.8 0 0 1 11.5 9.1M147.1 134.5a1.98 1.98 0 0 1-1.8-.7 1.4 1.4 0 0 0-1.9 .7 2.38 2.38 0 0 0-.4 2.8l.3 .1a1.97 1.97 0 0 1 1.3 1M149.4 136.6a2.67 2.67 0 0 1 3.2-.9 2.58 2.58 0 0 1 .7 2.7 6.1 6.1 0 0 1-3.9 4.5 1.7 1.7 0 0 1-1.9-2 6.1 6.1 0 0 1 1.9-4.3zM152.5 135.6l-3-1.7a2.56 2.56 0 0 0-3.1 1 6.1 6.1 0 0 0-1.8 5l.7 1.1 3.1 1.8"/>
</g>
<g font-size="8.5">
<text x="198.9" y="195.5">A</text>
<text x="258.1" y="195.2">-</text>
</g>
<g font-size="8.1">
<text x="67.6" y="8.6">2</text>
<text x="207.3" y="8.6">1</text>
<text x="4" y="56.2">B</text>
<text x="270.7" y="56.2">B</text>
<text x="3.3" y="164.1">A</text>
<text x="270" y="164.1">A</text>
<text x="67.6" y="211.7">2</text>
<text x="207.3" y="211.7">1</text>
</g>
<text font-size="7.1" x="203.3" y="174.9">EXPLODED ASSY</text>
<text font-size="5.6" x="222.1" y="194.2">ARW</text>
<g font-size="4.2">
<text x="128" y="17">ITEM</text>
<text x="128.5" y="21.1">NO.</text>
<text x="147.2" y="19">PART NUMBER</text>
<text x="204.5" y="19">DESCRIPTION</text>
<text x="256" y="19">QTY.</text>
<text x="131.3" y="27.5">1</text>
<text x="142.3" y="27.5">ARW-001</text>
<text x="199.9" y="27.5">RATCHET HANDLE</text>
<text x="259.4" y="27.5">1</text>
<text x="39.4" y="31.7">8</text>
<text x="131.3" y="34.8">2</text>
<text x="142.3" y="34.8">ARW-002</text>
<text x="202.5" y="34.8">RATCHET HEAD</text>
<text x="259.4" y="34.8">1</text>
<text x="39.4" y="37.1">2</text>
<text x="131.3" y="42.1">3</text>
<text x="142.3" y="42.1">ARW-003</text>
<text x="203.9" y="42.1">COVER PLATE</text>
<text x="259.4" y="42.1">1</text>
<text x="131.3" y="49.5">4</text>
<text x="142.3" y="49.5">ARW-006</text>
<text x="200.3" y="49.5">DIRECTION GEAR</text>
<text x="259.4" y="49.5">1</text>
<text x="27.9" y="59.2">6</text>
<text x="131.3" y="56.8">5</text>
<text x="142.3" y="56.8">ARW-005</text>
<text x="199.5" y="56.8">SELECTOR SWITCH</text>
<text x="259.4" y="56.8">1</text>
<text x="131.3" y="64.1">6</text>
<text x="142.3" y="64.1">ARW-004</text>
<text x="211.9" y="64.1">GEAR</text>
<text x="259.4" y="64.1">1</text>
<text x="89.6" y="70.2">3</text>
<text x="131.3" y="70.5">7</text>
<text x="142.3" y="70.5">91294A214</text>
<text x="191.8" y="70.5">M5X0.8 HEX HEAD SCREW</text>
<text x="259.4" y="70.5">1</text>
<text x="131.3" y="76">8</text>
<text x="142.3" y="76">91294A002</text>
<text x="191.8" y="76">M2X0.4 HEX HEAD SCREW</text>
<text x="259.4" y="76">2</text>
<text x="89.6" y="87">4</text>
<text x="26.5" y="106.2">2</text>
<text x="26.5" y="126.3">7</text>
<text x="48.4" y="131.9">5</text>
<text x="93.7" y="147.5">1</text>
</g>
<text font-size="3.9" x="216.1" y="159.2">EAN GRAPHICS</text>
<g font-size="3.4">
<text x="197.8" y="166">TITLE:</text>
<text x="198.7" y="188.1">SIZE</text>
<text x="207.2" y="188.1">DWG. NO.</text>
<text x="256.5" y="188.2">REV</text>
<text x="198" y="201.3">SCALE: 1:1.5</text>
<text x="218.2" y="201.3">WT:</text>
<text x="244.5" y="201.7">SHEET 1 OF 1</text>
</g>
<text font-size="2.8" x="184.4" y="161.2">5/8/2022</text>
<text font-size="2.5" x="175.4" y="161.5">EAN</text>
<text font-size="2.4" x="119.8" y="156.2">UNLESS OTHERWISE SPECIFIED:</text>
<g font-size="2.2">
<text x="119.5" y="161.8">DIMENSIONS ARE IN INCHES</text>
<text x="154.8" y="161.4">DRAWN</text>
<text x="175.4" y="156.6">NAME</text>
<text x="187.9" y="156.7">DATE</text>
<text x="119.5" y="164.4">TOLERANCES:</text>
<text x="119.5" y="167.1">FRACTIONAL</text>
<text x="134.8" y="167.1">1/16</text>
<text x="154.9" y="166.3">CHECKED</text>
<text x="119.5" y="172.4">TWO PLACE DECIMAL</text>
<text x="119.5" y="169.7">ANGULAR: MACH</text>
<text x="140.1" y="169.7">.5 BEND</text>
<text x="146" y="172.4">.03</text>
<text x="150.8" y="169.7">1</text>
<text x="154.8" y="170.9">ENG APPR.</text>
<text x="119.5" y="175">THREE PLACE DECIMAL</text>
<text x="145.8" y="175">.010</text>
<text x="154.9" y="175.7">MFG APPR.</text>
<text x="154.9" y="180.4">Q.A.</text>
<text x="154.9" y="184.6">COMMENTS:</text>
</g>
<g font-size="2.1">
<text x="75.5" y="195.7">NEXT ASSY</text>
<text x="100.9" y="195.7">USED ON</text>
<text x="86.9" y="201.5">APPLICATION</text>
<text x="123.1" y="201.6">DO NOT SCALE DRAWING</text>
</g>
<g font-size="2">
<text x="31.5" y="182.9">PROPRIETARY AND CONFIDENTIAL</text>
<text x="119.2" y="180.6">INTERPRET GEOMETRIC</text>
<text x="119.2" y="183.1">TOLERANCING PER: ANSI Y 14.5</text>
<text x="27.8" y="186.5">THE INFORMATION CONTAINED IN THIS</text>
<text x="27.8" y="189">DRAWING IS THE SOLE PROPERTY OF</text>
<text x="27.8" y="191.6">EAN GRAPHICS.</text>
<text x="45.1" y="191.6">ANY</text>
<text x="119.1" y="186.7">MATERIAL</text>
<text x="27.8" y="194.1">REPRODUCTION IN PART OR AS A WHOLE</text>
<text x="27.8" y="196.6">WITHOUT THE WRITTEN PERMISSION OF</text>
<text x="119.1" y="193.5">FINISH</text>
<text x="27.8" y="199.1">EAN GRAPHICS IS PROHIBITED.</text>
</g>
</svg>
